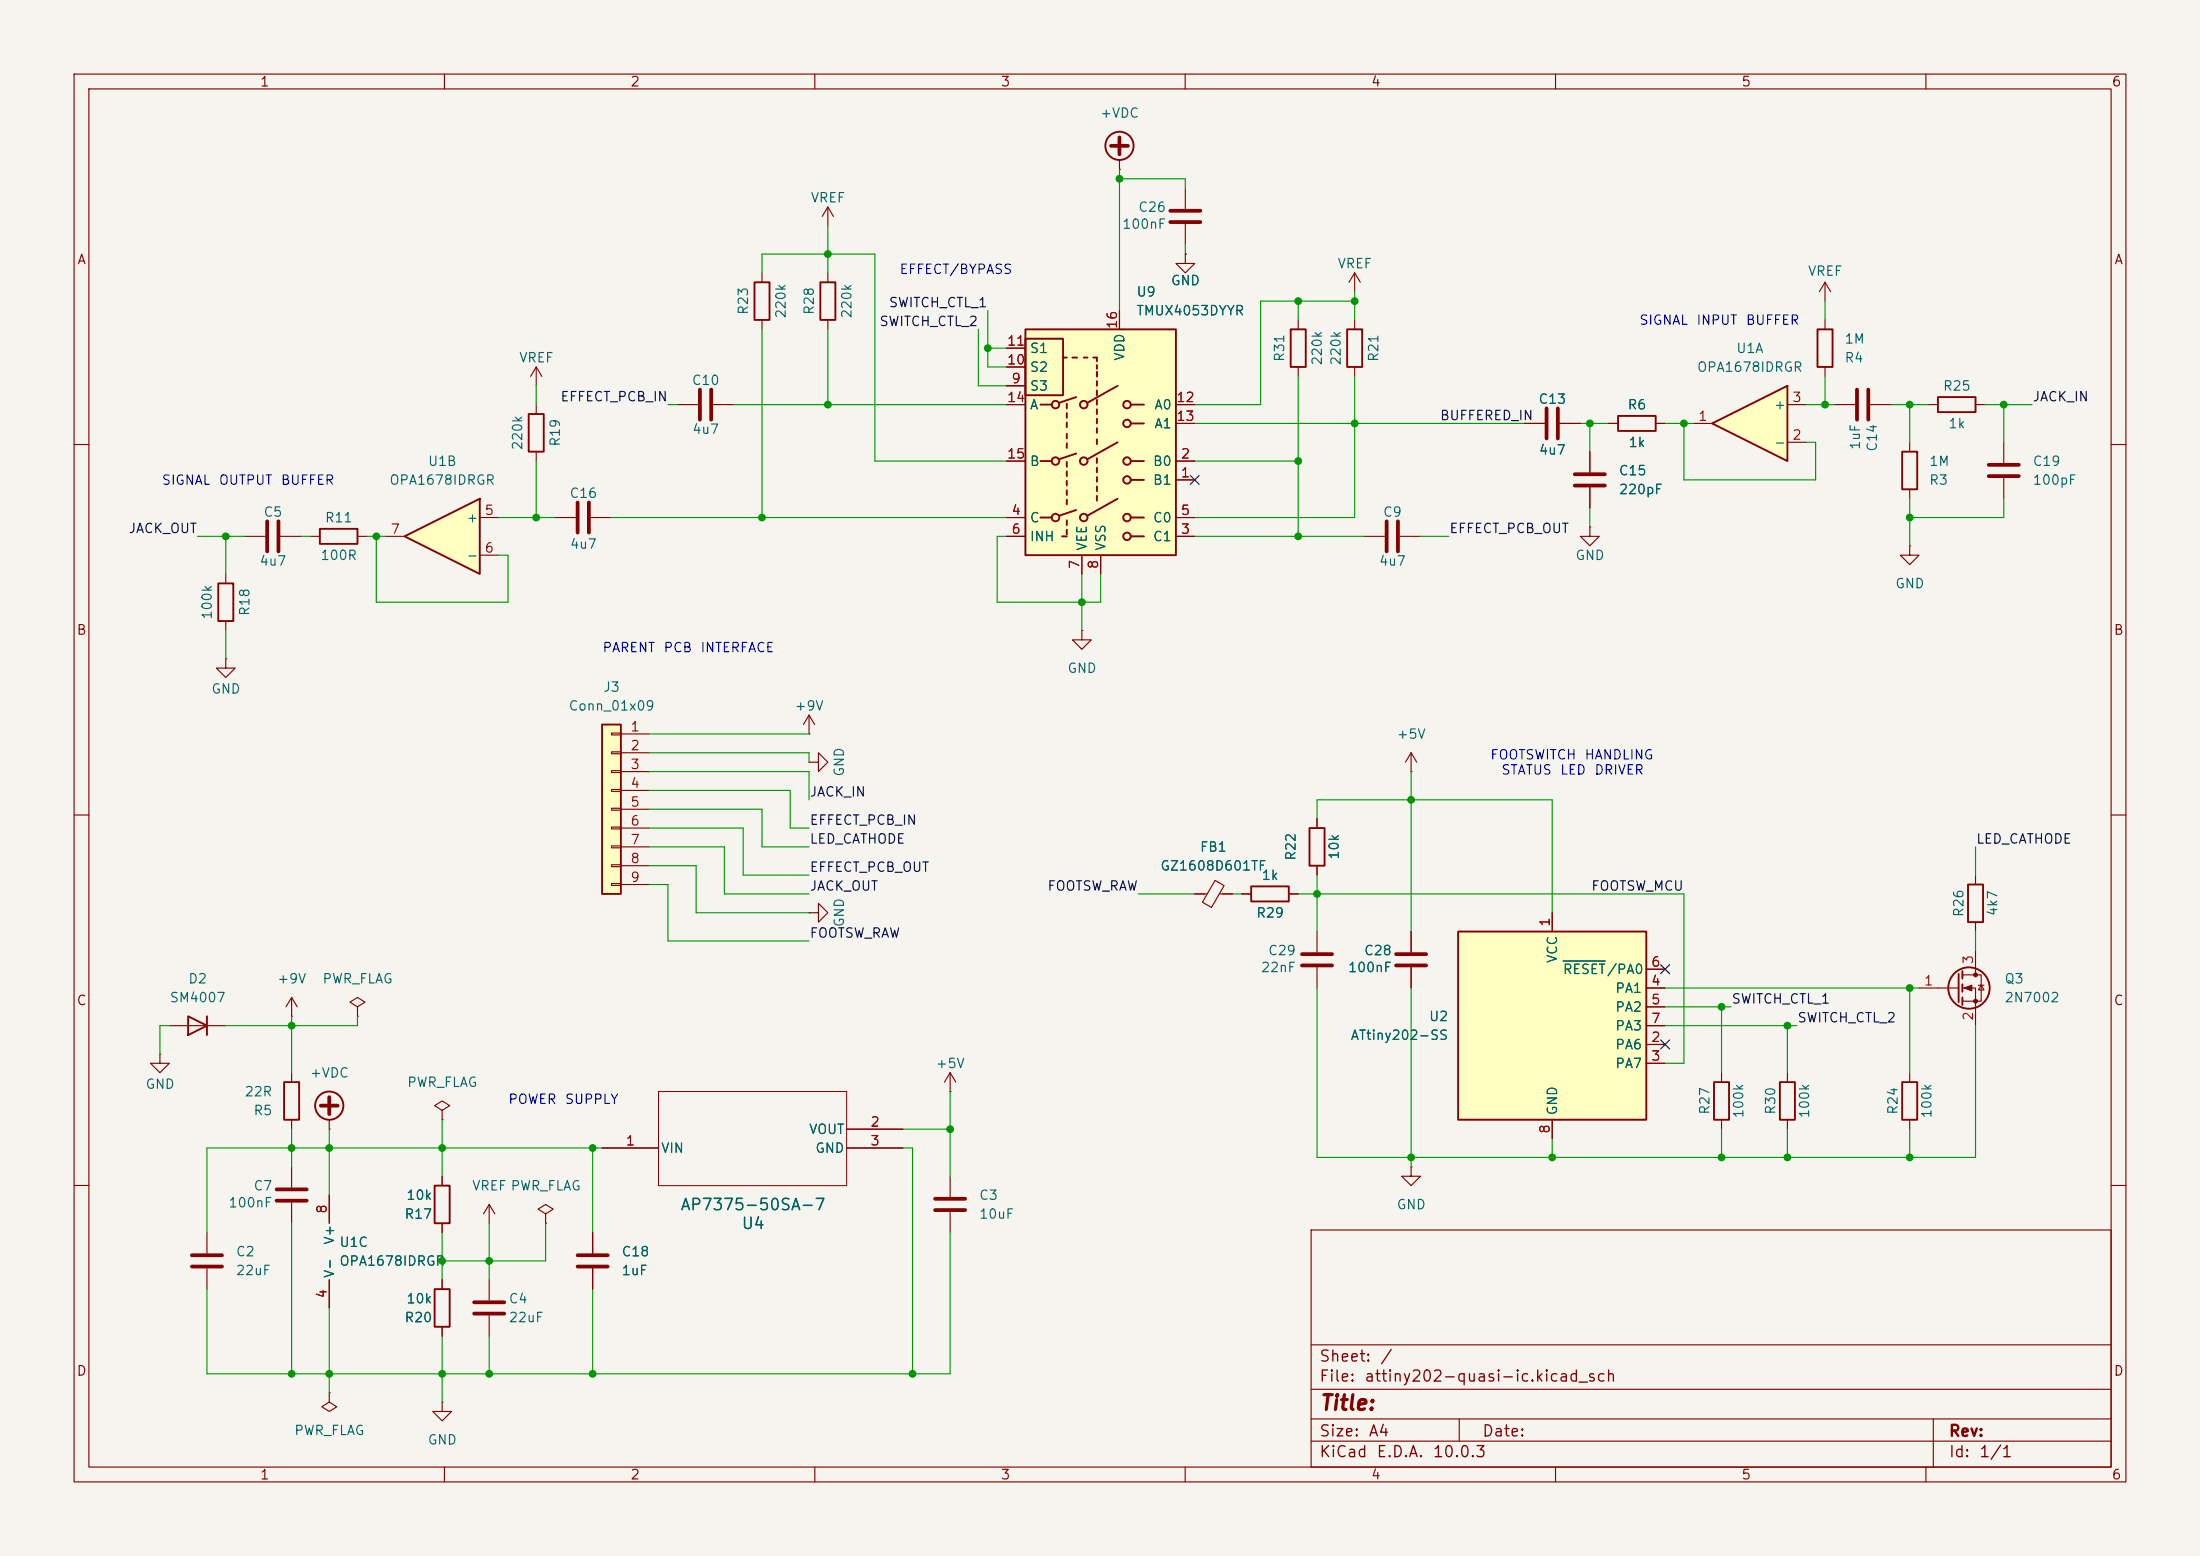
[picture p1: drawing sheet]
<svg xmlns="http://www.w3.org/2000/svg" width="297mm" height="210mm" viewBox="0 0 297 210" stroke-linecap="round" stroke-linejoin="round" font-family="sans-serif">
<path d="M0 0h297v210h-297z" fill="#f5f4ef" stroke="#f5f4ef" stroke-width=".14"/>
<g fill="none" stroke="#840000" stroke-width=".15">
<path d="M10 10h277v190h-277zM12 12h273v186h-273zM60 10v2M110 10v2M160 10v2M210 10v2M260 10v2M10 60h2M285 60h2M10 110h2M285 110h2M10 160h2"/>
<path d="M177 166h108v32h-108zM285 160h2M60 198v2M110 198v2M160 198v2M177 194.5h108M177 191.5h108M177 187.5h108M177 181.5h108M197 191.5v3M210 198v2M260 198v2"/>
<path d="M261 191.5v6.5"/>
</g>
<path d="M81.3 97.8h2.5v22.9h-2.5z" fill="#ffffc2"/>
<path d="M81.3 97.8h2.5v22.9h-2.5zM25.4 137.2l2.5 1.2-2.5 1.3zM27.9 137.2v2.5M38.4 146.1h2v5h-2z" fill="none" stroke="#840000" stroke-width=".25"/>
<g fill="none" stroke="#840000" stroke-width=".15">
<path d="M205.7 57.2h2.8M210.6 57.2h2.8M184.1 72.4h2.8M189 72.4h2.8M82.5 98.9h1.3v.3h-1.3zM83.8 99.1h3.8M109.2 99.1h.1M109.2 96.5l.8 1.3M109.2 96.5l-.7 1.3M109.2 96.5v2.6M146 85.1v1.3h1.3l-1.3 1.2-1.2-1.2h1.2M146 85.1h.1"/>
<path d="M82.5 101.5h1.3v.2h-1.3zM82.5 104h1.3v.3h-1.3zM82.5 106.6h1.3v.2h-1.3zM82.5 109.1h1.3v.2h-1.3zM82.5 111.6h1.3v.3h-1.3zM82.5 114.2h1.3v.2h-1.3zM82.5 116.7h1.3v.3h-1.3zM82.5 119.3h1.3v.2h-1.3zM83.8 101.6h3.8M83.8 104.1h3.8M83.8 106.7h3.8M83.8 109.2h3.8"/>
<path d="M83.8 111.8h3.8M83.8 114.3h3.8M83.8 116.8h3.8M83.8 119.4h3.8M109.2 102.9h1.3v-1.3l1.3 1.3-1.3 1.2v-1.2M109.2 102.9h.1M190.5 104.1h.1M190.5 101.6l-.8 1.3M190.5 101.6l.8 1.3M190.5 101.6v2.5M22.9 138.4h7.6M39.4 137.2h.1"/>
<path d="M39.4 134.6l-.8 1.3M39.4 134.6l.7 1.3M39.4 134.6v2.6M48.3 135.9l1-.6-1-.7-1.1 .7 1.1 .6v1.3M48.3 137.2h.1M109.2 123.2h1.3v-1.3l1.3 1.3-1.3 1.3v-1.3M109.2 123.2h.1M21.6 142.2v1.3h1.3l-1.3 1.3-1.3-1.3h1.3M21.6 142.2h.1M39.4 144.8v1.3M39.4 151.1v1.3M39.4 157.5v2.8"/>
<path d="M27.9 166.4v2.8M27.9 171.2v2.8M39.4 162.3v2.8"/>
</g>
<path d="M208.8 55.1v4.1M210.3 55.1v4.1M187.2 70.4v4M188.7 70.4v4M25.9 170.9h4.1M25.9 169.4h4.1M37.3 162.1h4.1M37.3 160.5h4.1" fill="none" stroke="#840000" stroke-width=".51"/>
<path d="M138.4 44.5h20.3v30.4h-20.3z" fill="#ffffc2"/>
<g fill="none" stroke="#840000" stroke-width=".25">
<path d="M71.4 55.9h2v5.1h-2zM138.4 44.5h20.3v30.4h-20.3zM138.4 45.7h5.1v7.6h-5.1zM140.5 54.6h1.5M143.5 48.3h.5M144 54.5v.6M144 55.8v.6M144 57v.7M144 58.5v.7M144 59.8v.7M144.8 48.3h.6M145.3 53.6l-2.3 .8"/>
<path d="M146.3 48.3h.5M147.6 48.3h.5v.5M148.1 49.3v.5M148.1 50.2v.6M148.1 51.4v.7M148.1 52.7v.6M148.1 54v.6M148.1 55.2v.7M148.1 56.5v.7M148.1 57.8v.6M148.1 59.3v.6M150.9 52.1l-4.1 2.3"/>
<path d="M150.9 59.7l-4.1 2.3M152.7 54.6h1.7M152.7 57.2h1.7M140.5 62.2h1.5M140.5 69.9h1.5M143.4 72.4h.6M144 62.4v.6M144 63.6v.7M144 64.9v.6M144 66.2v.6M144 67.4v.7M144 70.2v.7"/>
<path d="M144 71.5v.6M145.3 61.2l-2.3 .8M145.3 68.8l-2.3 .8M148.1 61.8v.7M148.1 63.1v.7M148.1 64.4v.6M148.1 65.7v.6M148.1 66.9v.7M150.9 67.3l-4.1 2.3M152.7 62.2h1.7M152.7 69.9h1.7M152.7 72.4h1.7"/>
<path d="M152.7 64.8h1.7"/>
<circle cx="142.5" cy="54.6" r=".51"/>
<circle cx="146.3" cy="54.6" r=".51"/>
<circle cx="152.1" cy="54.6" r=".51"/>
<circle cx="152.1" cy="57.2" r=".51"/>
<circle cx="142.5" cy="62.2" r=".51"/>
<circle cx="142.5" cy="69.9" r=".51"/>
<circle cx="146.3" cy="62.2" r=".51"/>
<circle cx="146.3" cy="69.9" r=".51"/>
<circle cx="152.1" cy="62.2" r=".51"/>
<circle cx="152.1" cy="64.8" r=".51"/>
<circle cx="152.1" cy="69.9" r=".51"/>
<circle cx="152.1" cy="72.4" r=".51"/>
</g>
<g fill="none" stroke="#840000" stroke-width=".15">
<path d="M72.4 49.5v2.6M72.4 54.6v1.3M72.4 49.5l.8 1.3M72.4 49.5l-.8 1.3M135.9 52.1h2.5M135.9 49.5h2.5M135.9 47h2.5M135.9 54.6h2.5M151.1 41.9v2.6M158.7 54.6h2.6M158.7 57.2h2.6M72.4 61v1.2"/>
<path d="M135.9 62.2h2.5M135.9 72.4h2.5M135.9 69.9h2.5M146 74.9v2.6M148.6 74.9v2.6M158.7 64.8h2.6M158.7 62.2h2.6M158.7 72.4h2.6M158.7 69.9h2.6"/>
</g>
<path d="M54.6 72.4l10.2-5.1v10.2z" fill="#ffffc2"/>
<g fill="none" stroke="#840000" stroke-width=".25">
<path d="M218.4 56.1h5.1v2.1h-5.1zM245.4 44.5h2v5h-2zM261.6 53.6h5.1v2h-5.1zM29.5 78.7h2v5.1h-2zM43.2 71.4h5.1v2h-5.1zM54.6 72.4l10.2-5.1v10.2zM256.8 61h2v5h-2zM265.7 119.4h2v5.1h-2zM264.4 131.4v3.9M264.9 131.1v1M264.9 132.8v1.1M264.9 134.6v1"/>
<path d="M231.4 146.1h2v5h-2zM240.3 146.1h2v5h-2zM256.8 146.1h2v5h-2z"/>
<circle cx="265.8" cy="133.3" r="2.79"/>
</g>
<g fill="none" stroke="#840000" stroke-width=".15">
<path d="M246.4 38.1l.7 1.3M246.4 38.1l-.8 1.3M246.4 38.1v2.5M91.4 54.6h2.8M96.3 54.6h2.8M217.2 57.2h1.2M223.5 57.2h1.3M246.4 43.2v1.3M246.4 49.5v1.3M247.6 54.6h2.8M252.5 54.6h2.8M257.8 59.7v1.3"/>
<path d="M260.3 54.6h1.3M266.7 54.6h1.3M270.5 59.7v2.8M30.5 77.5v1.2M33 72.4h2.8M37.8 72.4h2.8M41.9 72.4h1.3M48.3 72.4h1.2M52.1 72.4h2.5M64.8 69.9h2.5M64.8 74.9h2.5M74.9 69.9h2.8"/>
<path d="M79.8 69.9h2.7M214.6 71.1v1.3h-1.2l1.2 1.3 1.3-1.3h-1.3M214.6 71.1h.1M257.8 73.7v1.2h-1.3l1.3 1.3 1.3-1.3h-1.3M257.8 73.7h.1M257.8 66v1.3M270.5 64.5v2.8M30.5 88.9v1.3h-1.3l1.3 1.2 1.2-1.2h-1.2M30.5 88.9h.1M30.5 83.8v1.3M266.7 118.1v1.3M259.1 133.4h5.3"/>
<path d="M264.9 131.6h2.6v3.5h-2.6M264.9 133.4h1.8v5M266.7 124.5v1.2M266.7 128.3v3.3M267.1 133h.7M267.5 133l.3 .6h-.7zM59.7 149.9l1-.7-1-.6-1 .6 1 .7v1.2M59.7 151.1h.1M81.3 154.9h7.6M114.3 154.9h7.6M114.3 152.4h7.6M128.3 147.3h.1"/>
<path d="M128.3 144.8l-.8 1.3M128.3 144.8l.7 1.3M128.3 144.8v2.5M128.3 158.8v2.7M232.4 144.8v1.3M232.4 151.1v1.3M241.3 144.8v1.3M241.3 151.1v1.3M257.8 144.8v1.3M257.8 151.1v1.3M80 166.4v2.8M80 171.2v2.8"/>
<path d="M128.3 163.6v2.8"/>
</g>
<g fill="none" stroke="#840000" stroke-width=".51">
<path d="M94.5 52.6v4M96 52.6v4M250.7 52.6v4M252.2 52.6v4M36.1 70.4v4M37.6 70.4v4M78 67.8v4.1M79.5 67.8v4.1M268.5 64.3h4M268.5 62.7h4M78 170.9h4M78 169.4h4"/>
<path d="M126.2 163.3h4.1M126.2 161.8h4.1"/>
</g>
<path d="M88.9 147.3h25.4v12.7h-25.4z" fill="none" stroke="#840000" stroke-width=".14"/>
<g fill="#840000" stroke="#840000" stroke-width=".15">
<path d="M265.2 133.4l1-.4v.7z"/>
<circle cx="266.7" cy="131.6" r=".25"/>
<circle cx="266.7" cy="135.1" r=".25"/>
</g>
<path d="M231.1 57.2l10.2-5.1v10.1z" fill="#ffffc2"/>
<g fill="none" stroke="#840000" stroke-width=".25">
<path d="M231.1 57.2l10.2-5.1v10.1zM176.8 111.8h2v5h-2z"/>
<circle cx="44.4" cy="149.2" r="1.9"/>
</g>
<g fill="none" stroke="#840000" stroke-width=".15">
<path d="M228.6 57.2h2.5M241.3 59.7h2.5M241.3 54.6h2.5M214.6 61v2.8M214.6 65.8v2.8M177.8 110.5v1.3M177.8 116.8v1.3M190.5 125.7v2.8M190.5 130.6v2.8M44.4 152.4h.1M44.4 151.1v1.3M190.5 157.5v1.3h1.3l-1.3 1.2-1.3-1.2h1.3"/>
<path d="M190.5 157.5h.1"/>
</g>
<path d="M212.6 65.5h4.1M212.6 64h4.1M188.5 130.3h4M188.5 128.8h4M43.3 149.2h2.3M44.4 148.1v2.3" fill="none" stroke="#840000" stroke-width=".51"/>
<path d="M196.8 125.7h25.4v25.4h-25.4z" fill="#ffffc2"/>
<g fill="none" stroke="#840000" stroke-width=".25">
<path d="M101.9 38.1h2v5.1h-2zM110.7 38.1h2.1v5.1h-2.1zM174.2 44.5h2.1v5h-2.1zM181.9 44.5h2v5h-2zM168.9 119.6h5.1v2.1h-5.1zM196.8 125.7h25.4v25.4h-25.4zM58.7 160h2v5.1h-2zM58.7 174h2v5.1h-2z"/>
<circle cx="151.1" cy="19.7" r="1.9"/>
</g>
<g fill="none" stroke="#840000" stroke-width=".15">
<path d="M102.9 36.8v1.3M111.8 27.9v2.6M111.8 36.8v1.3M111.8 27.9l-.8 1.3M111.8 27.9l.7 1.3M151.1 22.9h.1M151.1 21.6v1.3M160 34.3v1.3h1.3l-1.3 1.2-1.3-1.2h1.3M160 34.3h.1M160 25.4v2.8M160 30.2v2.8M182.9 36.8l.7 1.3"/>
<path d="M182.9 36.8l-.8 1.3M182.9 36.8v2.6M102.9 43.2v1.3M111.8 43.2v1.3M135.9 52.1h2.5M135.9 49.5h2.5M135.9 47h2.5M135.9 54.6h2.5M151.1 41.9v2.6M158.7 57.2h2.6M158.7 54.6h2.6M175.3 43.2v1.3"/>
<path d="M175.3 49.5v1.3M182.9 43.2v1.3M182.9 49.5v1.3M205.7 57.2h2.8M210.6 57.2h2.8M217.2 57.2h1.2M223.5 57.2h1.3M135.9 62.2h2.5M135.9 72.4h2.5M135.9 69.9h2.5M146 74.9v2.6M148.6 74.9v2.6"/>
<path d="M158.7 64.8h2.6M158.7 62.2h2.6M158.7 72.4h2.6M158.7 69.9h2.6M214.6 61v2.8M214.6 65.8v2.8M164 118.8l1.3 .7-1.7 3-1.3-.7zM177.8 110.5v1.3M177.8 116.8v1.3M161.3 120.7h1.6M164.6 120.7h1.8M167.6 120.7h1.3"/>
<path d="M174 120.7h1.3M177.8 125.7v2.8M177.8 130.6v2.8M190.5 125.7v2.8M190.5 130.6v2.8M209.5 123.2v2.5M222.2 133.4h2.6M222.2 135.9h2.6M222.2 130.8h2.6M222.2 138.4h2.6M59.7 158.8v1.2M81.3 154.9h7.6"/>
<path d="M114.3 154.9h7.6M114.3 152.4h7.6M209.5 151.1v2.6M222.2 141h2.6M222.2 143.5h2.6M44.4 161.3v3.8M44.4 172.7v3.8M59.7 165.1v1.3M59.7 172.7v1.3M59.7 179.1v1.2M66 162.6l-.7 1.2M66 162.6l.8 1.2"/>
<path d="M66 162.6v2.5M66 172.7v2.8M66 177.5v2.8M73.7 163.8l1-.6-1-.6-1.1 .6 1.1 .6v1.3M73.7 165.1h.1M80 166.4v2.8M80 171.2v2.8M44.4 188v1.2l1.1 .7-1.1 .6-1-.6 1-.7M44.4 188h.1M59.7 189.2v1.3h1.3l-1.3 1.3-1.3-1.3h1.3M59.7 189.2h.1"/>
</g>
<path d="M211 129.7h5.7" fill="none" stroke="#006464" stroke-width=".15"/>
<path d="M150 19.7h2.3M151.1 18.5v2.3M158 30h4.1M158 28.4h4.1M175.8 130.3h4M175.8 128.8h4M64 177.3h4.1M64 175.8h4.1" fill="none" stroke="#840000" stroke-width=".51"/>
<g fill="none" stroke="#009600" stroke-width=".15">
<path d="M102.9 36.8v-2.5h15.2v27.9h17.8M111.8 30.5v6.3M151.1 24.1h8.9v1.3M151.1 22.9v19M160 33v1.3M182.9 39.4v3.8M72.4 52.1v2.5M90.2 54.6h1.2M99.1 54.6h36.8M102.9 44.5v25.4M111.8 44.5v10.1M132.1 44.5v7.6h3.8"/>
<path d="M133.3 47h2.6M133.3 41.9v7.6h2.6M161.3 57.2h44.4M175.3 40.6v2.6M175.3 50.8v21.6M182.9 40.6h-12.7v14h-8.9M182.9 50.8v19.1h-21.6M213.4 57.2h3.8M214.6 57.2v3.8M224.8 57.2h3.8M227.3 57.2v7.6h17.8v-5.1h-1.3M243.8 54.6h3.8"/>
<path d="M246.4 40.6v2.6M246.4 50.8v3.8M255.3 54.6h5M257.8 54.6v5.1M268 54.6h6.3M270.5 54.6v5.1M26.7 72.4h6.3M30.5 72.4v5.1M40.6 72.4h1.3M49.5 72.4h2.6M50.8 72.4v8.9h17.8v-6.4h-1.3M67.3 69.9h7.6"/>
<path d="M72.4 62.2v7.7M82.5 69.9h53.4M135.9 72.4h-1.3v8.9h14v-3.8M146 77.5v7.6M161.3 72.4h22.8M161.3 62.2h14M191.8 72.4h3.8M214.6 68.6v2.5M257.8 67.3v6.4M270.5 67.3v2.6h-12.7M30.5 85.1v3.8M87.6 99.1h21.6"/>
<path d="M87.6 114.3h10.2v6.4h11.4M87.6 109.2h15.3v5.1h6.3M87.6 101.6h21.6v1.3M87.6 104.1h21.6v3.9M87.6 106.7h19.1v5.1h2.5M87.6 111.8h12.7v6.3h8.9M87.6 119.4h2.6v7.6h19M87.6 116.8h6.4v6.4h15.2M177.8 110.5v-2.5h31.7v15.2M177.8 118.1v7.6M190.5 104.1v21.6M266.7 114.3v3.8"/>
<path d="M22.9 138.4h-1.3v3.8M39.4 137.2v7.6M48.3 137.2v1.2h-17.8M153.7 120.7h7.6M166.4 120.7h1.2M175.3 120.7h52v22.8h-2.5M177.8 133.4v22.8h88.9v-17.8M190.5 133.4v24.1M224.8 135.9h8.9M224.8 133.4h34.3M224.8 138.4h17.8M232.4 135.9v8.9"/>
<path d="M241.3 138.4v6.4M257.8 133.4v11.4M266.7 125.7v2.6M39.4 152.4v5.1M44.4 152.4v8.9M59.7 151.1v7.7M80 154.9v11.5M81.3 154.9h-53.4v11.5M121.9 154.9h1.3v30.5M121.9 152.4h6.4M128.3 147.3v11.5M209.5 153.7v2.5"/>
<path d="M232.4 152.4v3.8M241.3 152.4v3.8M257.8 152.4v3.8M39.4 165.1v20.3M44.4 176.5v11.5M59.7 166.4v6.3M66 165.1v7.6M73.7 165.1v5.1h-14M80 174v11.4M128.3 166.4v19h-100.4v-11.4M59.7 180.3v8.9M66 180.3v5.1"/>
</g>
<path d="M160.7 64.2l1.2 1.2M161.9 64.2l-1.2 1.2M224.2 130.2l1.2 1.2M225.4 130.2l-1.2 1.2M224.2 140.4l1.2 1.2M225.4 140.4l-1.2 1.2" fill="none" stroke="#000084" stroke-width=".15"/>
<g fill="#009600" stroke="#009600" stroke-width=".14">
<circle cx="133.3" cy="47" r=".46"/>
<circle cx="151.1" cy="24.1" r=".46"/>
<circle cx="111.8" cy="34.3" r=".46"/>
<circle cx="111.8" cy="54.6" r=".46"/>
<circle cx="44.4" cy="185.4" r=".46"/>
<circle cx="59.7" cy="185.4" r=".46"/>
<circle cx="44.4" cy="154.9" r=".46"/>
<circle cx="80" cy="185.4" r=".46"/>
<circle cx="66" cy="185.4" r=".46"/>
<circle cx="59.7" cy="170.2" r=".46"/>
<circle cx="66" cy="170.2" r=".46"/>
<circle cx="59.7" cy="154.9" r=".46"/>
<circle cx="123.2" cy="185.4" r=".46"/>
<circle cx="80" cy="154.9" r=".46"/>
<circle cx="128.3" cy="152.4" r=".46"/>
<circle cx="102.9" cy="69.9" r=".46"/>
<circle cx="30.5" cy="72.4" r=".46"/>
<circle cx="50.8" cy="72.4" r=".46"/>
<circle cx="72.4" cy="69.9" r=".46"/>
<circle cx="39.4" cy="154.9" r=".46"/>
<circle cx="39.4" cy="185.4" r=".46"/>
<circle cx="39.4" cy="138.4" r=".46"/>
<circle cx="146" cy="81.3" r=".46"/>
<circle cx="175.3" cy="72.4" r=".46"/>
<circle cx="190.5" cy="108" r=".46"/>
<circle cx="175.3" cy="62.2" r=".46"/>
<circle cx="175.3" cy="40.6" r=".46"/>
<circle cx="182.9" cy="57.2" r=".46"/>
<circle cx="182.9" cy="40.6" r=".46"/>
<circle cx="232.4" cy="156.2" r=".46"/>
<circle cx="209.5" cy="156.2" r=".46"/>
<circle cx="177.8" cy="120.7" r=".46"/>
<circle cx="190.5" cy="156.2" r=".46"/>
<circle cx="214.6" cy="57.2" r=".46"/>
<circle cx="257.8" cy="69.9" r=".46"/>
<circle cx="246.4" cy="54.6" r=".46"/>
<circle cx="257.8" cy="54.6" r=".46"/>
<circle cx="270.5" cy="54.6" r=".46"/>
<circle cx="227.3" cy="57.2" r=".46"/>
<circle cx="232.4" cy="135.9" r=".46"/>
<circle cx="241.3" cy="156.2" r=".46"/>
<circle cx="257.8" cy="156.2" r=".46"/>
<circle cx="257.8" cy="133.4" r=".46"/>
<circle cx="241.3" cy="138.4" r=".46"/>
</g>
<text font-size="2" fill="#840000" x="178" y="190.8">Title:</text>
<g font-size="1.5" fill="#006464">
<text x="91.8" y="163.7">AP7375-50SA-7</text>
<text x="100" y="166.3">U4</text>
</g>
<g font-size="1.5" fill="#840000">
<text x="178" y="184.2">Sheet:</text>
<text x="186.2" y="184.2">/</text>
<text x="178" y="186.9">File:</text>
<text x="184.1" y="186.9">attiny202-quasi-ic.kicad_sch</text>
<text x="178" y="197.1">KiCad</text>
<text x="178" y="194.3">Size:</text>
<text x="184.7" y="194.3">A4</text>
<text x="185.7" y="197.1">E.D.A.</text>
<text x="193.3" y="197.1">10.0.3</text>
<text x="200" y="194.3">Date:</text>
<text x="263" y="194.3">Rev:</text>
<text x="263" y="197.1">Id:</text>
<text x="267.1" y="197.1">1/1</text>
</g>
<g font-size="1.3" fill="#840000">
<text x="35" y="12">1</text>
<text x="85" y="12">2</text>
<text x="135" y="12">3</text>
<text x="185" y="12">4</text>
<text x="235" y="12">5</text>
<text x="285" y="12">6</text>
<text x="10.3" y="36">A</text>
<text x="285.3" y="36">A</text>
<text x="10.3" y="86">B</text>
<text x="285.3" y="86">B</text>
<text x="10.3" y="136">C</text>
<text x="285.3" y="136">C</text>
<text x="10.3" y="186">D</text>
<text x="285.3" y="186">D</text>
<text x="35" y="200">1</text>
<text x="85" y="200">2</text>
<text x="135" y="200">3</text>
<text x="185" y="200">4</text>
<text x="235" y="200">5</text>
<text x="285" y="200">6</text>
</g>
<g font-size="1.3" fill="#006464">
<text x="148.4" y="16.2">+VDC</text>
<text x="109.4" y="27.6">VREF</text>
<text x="153.6" y="28.9">C26</text>
<text x="151.4" y="31.2">100nF</text>
<text x="153.3" y="40.3">U9</text>
<text x="158" y="38.8">GND</text>
<text x="180.5" y="36.5">VREF</text>
<text x="244" y="37.5">VREF</text>
<text x="101.3" y="42.6" transform="rotate(-90 101.3 42.6)">R23</text>
<text x="106.4" y="43.1" transform="rotate(-90 106.4 43.1)">220k</text>
<text x="110.2" y="42.6" transform="rotate(-90 110.2 42.6)">R28</text>
<text x="115.3" y="43.1" transform="rotate(-90 115.3 43.1)">220k</text>
<text x="138.9" y="48">S1</text>
<text x="153.3" y="42.9">TMUX4053DYYR</text>
<text x="234.3" y="48">U1A</text>
<text x="248.9" y="46.7">1M</text>
<text x="70" y="49.2">VREF</text>
<text x="93.3" y="52.3">C10</text>
<text x="138.9" y="53">S3</text>
<text x="138.9" y="50.5">S2</text>
<text x="152.1" y="48.8" transform="rotate(-90 152.1 48.8)">VDD</text>
<text x="173.7" y="48.9" transform="rotate(-90 173.7 48.9)">R31</text>
<text x="178.8" y="49.4" transform="rotate(-90 178.8 49.4)">220k</text>
<text x="181.3" y="49.4" transform="rotate(-90 181.3 49.4)">220k</text>
<text x="186.4" y="48.9" transform="rotate(-90 186.4 48.9)">R21</text>
<text x="229" y="50.5">OPA1678IDRGR</text>
<text x="248.9" y="49.2">R4</text>
<text x="262.2" y="53">R25</text>
<text x="93.4" y="58.9">4u7</text>
<text x="138.9" y="55.6">A</text>
<text x="155.7" y="55.6">A0</text>
<text x="155.7" y="58.1">A1</text>
<text x="207.6" y="54.8">C13</text>
<text x="219.6" y="55.6">R6</text>
<text x="239.4" y="55.6">+</text>
<text x="262.9" y="58.1">1k</text>
<text x="52.5" y="65.7">OPA1678IDRGR</text>
<text x="57.7" y="63.2">U1B</text>
<text x="70.8" y="60.8" transform="rotate(-90 70.8 60.8)">220k</text>
<text x="75.9" y="60.4" transform="rotate(-90 75.9 60.4)">R19</text>
<text x="138.9" y="63.2">B</text>
<text x="155.6" y="65.7">B1</text>
<text x="155.6" y="63.2">B0</text>
<text x="207.7" y="61.7">4u7</text>
<text x="218.4" y="64.5">C15</text>
<text x="219.8" y="60.7">1k</text>
<text x="239.4" y="60.7">-</text>
<text x="251.4" y="60.8" transform="rotate(-90 251.4 60.8)">1uF</text>
<text x="253.7" y="61.1" transform="rotate(-90 253.7 61.1)">C14</text>
<text x="260.4" y="65.7">R3</text>
<text x="260.4" y="63.2">1M</text>
<text x="274.3" y="65.7">100pF</text>
<text x="274.3" y="63.2">C19</text>
<text x="35.5" y="70.1">C5</text>
<text x="43.8" y="70.8">R11</text>
<text x="62.9" y="70.8">+</text>
<text x="76.8" y="67.5">C16</text>
<text x="138.9" y="70.8">C</text>
<text x="155.6" y="70.8">C0</text>
<text x="186.6" y="70.1">C9</text>
<text x="218.4" y="67">220pF</text>
<text x="34.9" y="76.7">4u7</text>
<text x="43.2" y="75.9">100R</text>
<text x="62.9" y="75.9">-</text>
<text x="76.9" y="74.4">4u7</text>
<text x="138.9" y="73.4">INH</text>
<text x="147" y="74.4" transform="rotate(-90 147 74.4)">VEE</text>
<text x="149.6" y="74.4" transform="rotate(-90 149.6 74.4)">VSS</text>
<text x="155.6" y="73.4">C1</text>
<text x="186.1" y="76.7">4u7</text>
<text x="212.6" y="75.9">GND</text>
<text x="28.9" y="83.7" transform="rotate(-90 28.9 83.7)">100k</text>
<text x="34" y="83.2" transform="rotate(-90 34 83.2)">R18</text>
<text x="255.8" y="79.7">GND</text>
<text x="28.4" y="93.9">GND</text>
<text x="81.4" y="93.7">J3</text>
<text x="144" y="91.1">GND</text>
<text x="76.7" y="96.2">Conn_01x09</text>
<text x="107.2" y="96.2">+9V</text>
<text x="188.5" y="100">+5V</text>
<text x="114.3" y="104.9" transform="rotate(-90 114.3 104.9)">GND</text>
<text x="156.6" y="117.8">GZ1608D601TF</text>
<text x="161.9" y="115.3">FB1</text>
<text x="170.2" y="119.1">1k</text>
<text x="175.2" y="116.2" transform="rotate(-90 175.2 116.2)">R22</text>
<text x="181.1" y="116.1" transform="rotate(-90 181.1 116.1)">10k</text>
<text x="114.3" y="125.2" transform="rotate(-90 114.3 125.2)">GND</text>
<text x="169.5" y="124.2">R29</text>
<text x="265.4" y="123.9" transform="rotate(-90 265.4 123.9)">R26</text>
<text x="270" y="123.7" transform="rotate(-90 270 123.7)">4k7</text>
<text x="170.1" y="131.5">22nF</text>
<text x="171.1" y="129.2">C29</text>
<text x="181.9" y="131.5">100nF</text>
<text x="184.1" y="129.2">C28</text>
<text x="210.5" y="130.1" transform="rotate(-90 210.5 130.1)">VCC</text>
<text x="210.9" y="131.8">RESET/PA0</text>
<text x="22.8" y="135.6">SM4007</text>
<text x="25.3" y="133.1">D2</text>
<text x="37.3" y="133.1">+9V</text>
<text x="43.4" y="133.1">PWR_FLAG</text>
<text x="218" y="134.3">PA1</text>
<text x="218" y="136.9">PA2</text>
<text x="270.5" y="133.1">Q3</text>
<text x="270.5" y="135.6">2N7002</text>
<text x="182.2" y="140.7">ATtiny202-SS</text>
<text x="192.8" y="138.1">U2</text>
<text x="218" y="141.9">PA6</text>
<text x="218" y="139.4">PA3</text>
<text x="19.6" y="147.3">GND</text>
<text x="32.9" y="148.3">22R</text>
<text x="41.7" y="145.8">+VDC</text>
<text x="54.9" y="147">PWR_FLAG</text>
<text x="126.2" y="144.5">+5V</text>
<text x="218" y="144.5">PA7</text>
<text x="34.1" y="150.8">R5</text>
<text x="89.2" y="155.9">VIN</text>
<text x="109.1" y="153.4">VOUT</text>
<text x="110" y="155.9">GND</text>
<text x="210.5" y="150.6" transform="rotate(-90 210.5 150.6)">GND</text>
<text x="231.1" y="150.5" transform="rotate(-90 231.1 150.5)">R27</text>
<text x="235.7" y="151" transform="rotate(-90 235.7 151)">100k</text>
<text x="240" y="150.5" transform="rotate(-90 240 150.5)">R30</text>
<text x="244.6" y="151" transform="rotate(-90 244.6 151)">100k</text>
<text x="256.5" y="150.5" transform="rotate(-90 256.5 150.5)">R24</text>
<text x="261.1" y="151" transform="rotate(-90 261.1 151)">100k</text>
<text x="34.1" y="161">C7</text>
<text x="63.6" y="161">VREF PWR_FLAG</text>
<text x="30.8" y="163.3">100nF</text>
<text x="54.5" y="164.8">R17</text>
<text x="54.8" y="162.3">10k</text>
<text x="132.1" y="162.3">C3</text>
<text x="132.1" y="164.8">10uF</text>
<text x="188.5" y="163.5">GND</text>
<text x="31.8" y="169.9">C2</text>
<text x="31.8" y="172.4">22uF</text>
<text x="45.4" y="172.6" transform="rotate(-90 45.4 172.6)">V-</text>
<text x="45.4" y="168.1" transform="rotate(-90 45.4 168.1)">V+</text>
<text x="45.7" y="171.2">OPA1678IDRGR</text>
<text x="45.7" y="168.6">U1C</text>
<text x="83.8" y="172.4">1uF</text>
<text x="83.8" y="169.9">C18</text>
<text x="54.5" y="178.8">R20</text>
<text x="54.8" y="176.2">10k</text>
<text x="68.6" y="176.2">C4</text>
<text x="68.6" y="178.8">22uF</text>
<text x="39.6" y="194">PWR_FLAG</text>
<text x="57.7" y="195.3">GND</text>
</g>
<g font-size="1.3" fill="#0f0f0f">
<text x="119.9" y="41.8">SWITCH_CTL_1</text>
<text x="118.6" y="44.3">SWITCH_CTL_2</text>
<text x="75.6" y="54.5">EFFECT_PCB_IN</text>
<text x="194.3" y="57">BUFFERED_IN</text>
<text x="274.3" y="54.5">JACK_IN</text>
<text x="17.3" y="72.3">JACK_OUT</text>
<text x="195.6" y="72.3">EFFECT_PCB_OUT</text>
<text x="109.2" y="107.8">JACK_IN</text>
<text x="109.2" y="111.6">EFFECT_PCB_IN</text>
<text x="109.2" y="114.2">LED_CATHODE</text>
<text x="109.2" y="118">EFFECT_PCB_OUT</text>
<text x="266.7" y="114.2">LED_CATHODE</text>
<text x="109.2" y="120.5">JACK_OUT</text>
<text x="141.3" y="120.5">FOOTSW_RAW</text>
<text x="214.7" y="120.5">FOOTSW_MCU</text>
<text x="109.2" y="126.9">FOOTSW_RAW</text>
<text x="233.7" y="135.8">SWITCH_CTL_1</text>
<text x="242.6" y="138.3">SWITCH_CTL_2</text>
</g>
<g font-size="1.3" fill="#0000c2">
<text x="121.3" y="37.3">EFFECT/BYPASS</text>
<text x="221.2" y="44.2">SIGNAL</text>
<text x="228.9" y="44.2">INPUT</text>
<text x="235.6" y="44.2">BUFFER</text>
<text x="21.7" y="65.7">SIGNAL</text>
<text x="29.4" y="65.7">OUTPUT</text>
<text x="37.8" y="65.7">BUFFER</text>
<text x="81.2" y="88.4">PARENT</text>
<text x="89.5" y="88.4">PCB</text>
<text x="94.5" y="88.4">INTERFACE</text>
<text x="201.1" y="102.8">FOOTSWITCH</text>
<text x="202.6" y="104.9">STATUS</text>
<text x="210.5" y="104.9">LED</text>
<text x="213.8" y="102.8">HANDLING</text>
<text x="215.1" y="104.9">DRIVER</text>
<text x="68.5" y="149.3">POWER</text>
<text x="76.2" y="149.3">SUPPLY</text>
</g>
<g font-size="1.3" fill="#a90000">
<text x="135.8" y="47">11</text>
<text x="151.1" y="44.5" transform="rotate(-90 151.1 44.5)">16</text>
<text x="135.8" y="49.5">10</text>
<text x="136.5" y="52">9</text>
<text x="135.8" y="54.6">14</text>
<text x="158.7" y="54.6">12</text>
<text x="158.7" y="57.1">13</text>
<text x="229.2" y="57.1">1</text>
<text x="241.9" y="59.7">2</text>
<text x="241.9" y="54.6">3</text>
<text x="135.8" y="62.2">15</text>
<text x="159.3" y="64.7">1</text>
<text x="159.3" y="62.2">2</text>
<text x="65.3" y="69.8">5</text>
<text x="136.5" y="69.8">4</text>
<text x="159.3" y="69.8">5</text>
<text x="52.6" y="72.4">7</text>
<text x="65.3" y="74.9">6</text>
<text x="136.5" y="72.4">6</text>
<text x="146" y="76.9" transform="rotate(-90 146 76.9)">7</text>
<text x="148.6" y="76.9" transform="rotate(-90 148.6 76.9)">8</text>
<text x="159.3" y="72.4">3</text>
<text x="85" y="99">1</text>
<text x="85" y="101.6">2</text>
<text x="85" y="104.1">3</text>
<text x="85" y="106.7">4</text>
<text x="85" y="109.2">5</text>
<text x="85" y="111.7">6</text>
<text x="85" y="114.3">7</text>
<text x="85" y="116.8">8</text>
<text x="85" y="119.4">9</text>
<text x="209.5" y="125.2" transform="rotate(-90 209.5 125.2)">1</text>
<text x="222.8" y="130.8">6</text>
<text x="266.7" y="130.2" transform="rotate(-90 266.7 130.2)">3</text>
<text x="222.8" y="133.3">4</text>
<text x="222.8" y="135.9">5</text>
<text x="259.6" y="133.3">1</text>
<text x="266.7" y="137.9" transform="rotate(-90 266.7 137.9)">2</text>
<text x="222.8" y="140.9">2</text>
<text x="222.8" y="143.5">3</text>
<text x="222.8" y="138.4">7</text>
<text x="84.4" y="154.9">1</text>
<text x="117.4" y="152.4">2</text>
<text x="117.4" y="154.9">3</text>
<text x="209.5" y="153.1" transform="rotate(-90 209.5 153.1)">8</text>
<text x="44.4" y="163.9" transform="rotate(-90 44.4 163.9)">8</text>
<text x="44.4" y="175.3" transform="rotate(-90 44.4 175.3)">4</text>
</g>
</svg>
